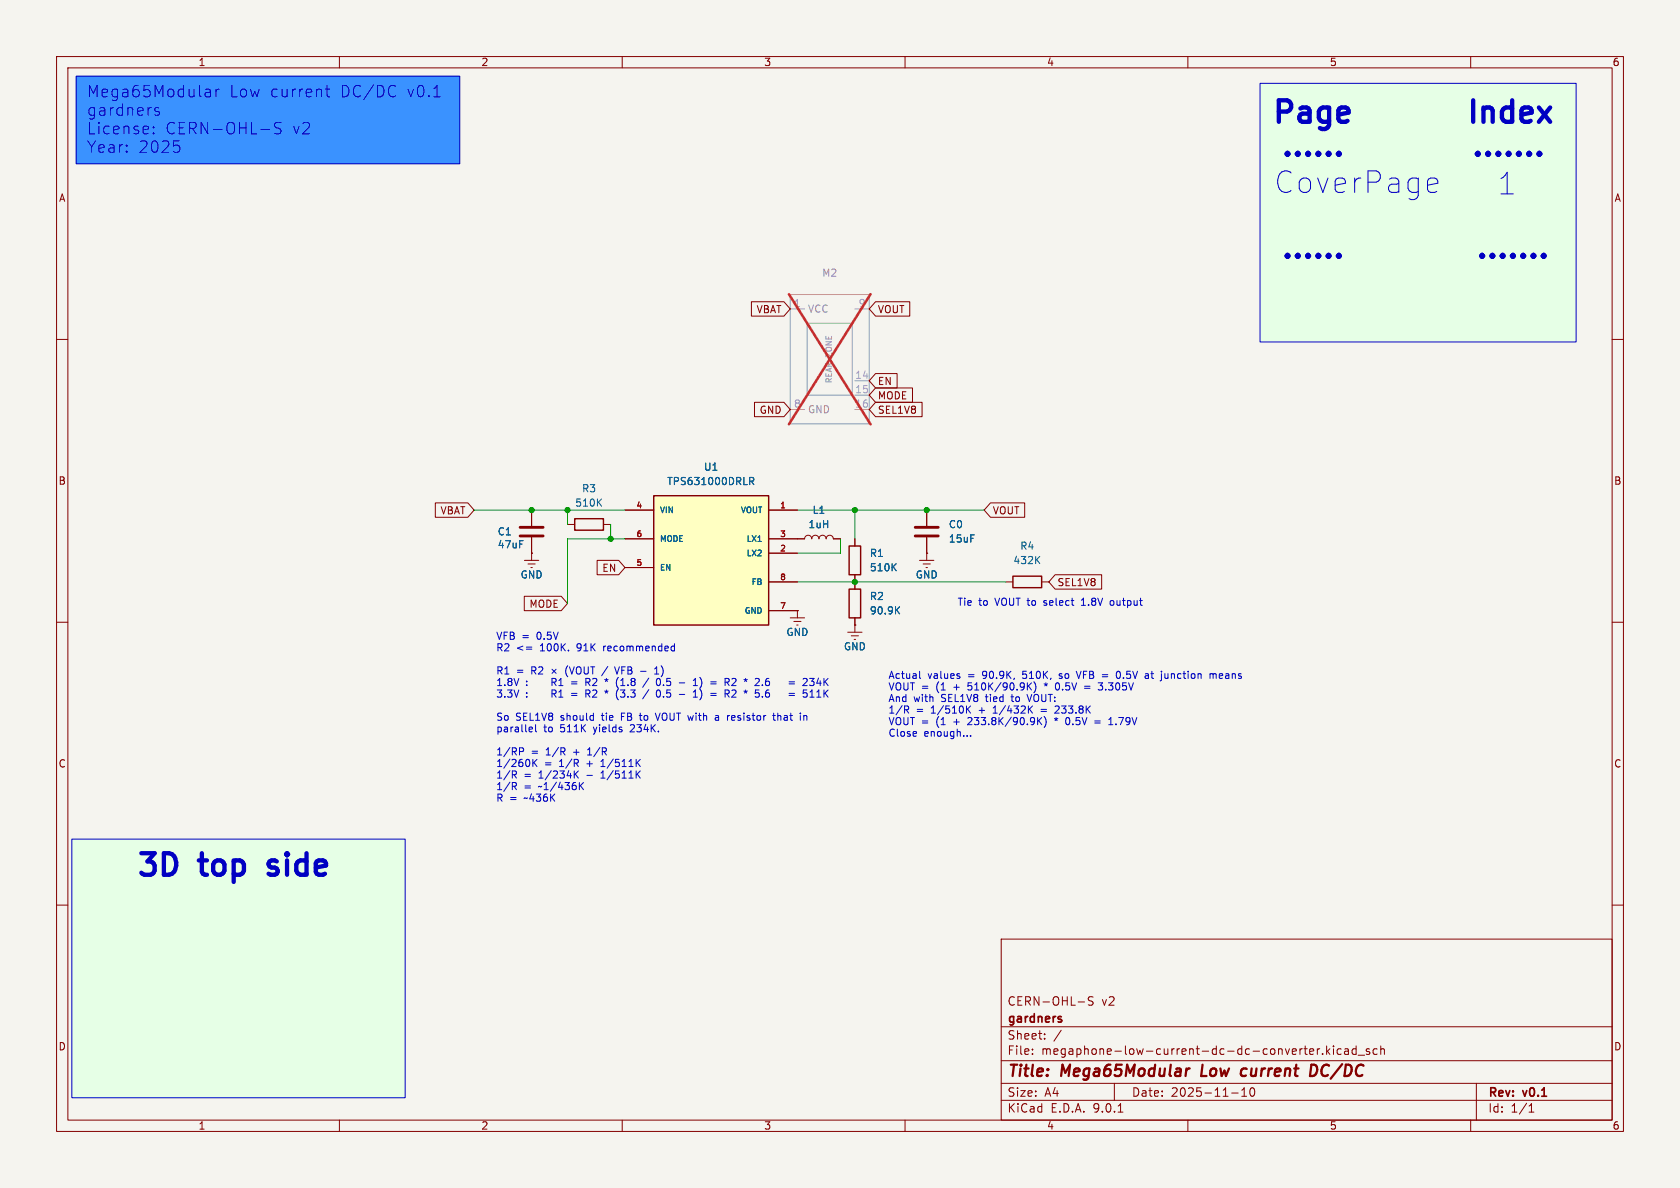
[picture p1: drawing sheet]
<svg xmlns="http://www.w3.org/2000/svg" width="297mm" height="210mm" viewBox="0 0 297 210" stroke-linecap="round" stroke-linejoin="round" font-family="sans-serif">
<path d="M0 0h297v210h-297z" fill="#f5f4ef" stroke="#f5f4ef" stroke-width=".18"/>
<g fill="none" stroke="#840000" stroke-width=".18">
<path d="M10 10h277v190h-277zM12 12h273v186h-273zM60 10v2M110 10v2M160 10v2M210 10v2M260 10v2M10 60h2M285 60h2M10 110h2M285 110h2M10 160h2"/>
<path d="M177 166h108v32h-108zM190.6 177.1h1.1M193.2 176.3l-.5-.1-.2 .1v.5l.6 .3 .1 .3-.2 .3-.6-.1M285 160h2M60 198v2M110 198v2M160 198v2M177 194.5h108M177 191.5h108M177 187.5h108M177 181.5h108M182.5 186.3v.1"/>
<path d="M182.5 185.5v.1M184.7 183.6v.1M184.7 182.8v.1M187.6 182.1l-1.3 2M197 191.5v3M197.7 196.6h.8M210 198v2M217.7 193.2h1.2M219.5 193.8h.9M219.5 192.7l.5-.4v1.5M221.1 192.4l.2-.1a.81 .81 0 0 1 .6 .6 .81 .81 0 0 1-.3 .8l-.1 .1a.81 .81 0 0 1-.4-1.4zM231.7 185.4l.5 .1v.3l-.7 .1"/>
<path d="M232.2 186.3l-.5 .1M232.9 185.4v1M233.3 185.4l-.3 .1-.1 .2M233.8 186.3v.1M234.5 184.9v1.5M234.7 185.8l.4 .6M235.1 185.4l-.6 .6M235.7 184.9v.1M235.7 185.4v1M237.1 185.5l-.4-.1-.3 .3v.4l.1 .2h.6M237.7 185.5h.6l.1 .9M238.4 185.8h-.5a.29 .29 0 0 0-.2 .3 .29 .29 0 0 0 .2 .3l.5-.1"/>
<path d="M239.7 185.5l-.4-.1-.3 .3v.4l.2 .2h.5M239.7 184.9v1.5M240.1 186.5h1.1M242.1 185.5l-.4-.1-.2 .2 .1 .2 .5 .2v.3h-.6M243.5 185.5l-.5-.1-.3 .3v.4l.2 .2h.6M244.1 185.5l.2-.1 .4 .1v.9M244.1 184.9v1.5M260 198v2M261 191.5v6.5M270.3 196.6h.9M270.3 195.5l.4-.4v1.5"/>
</g>
<path d="M210.3 188.9l-.5 .2M212.6 188.2l-.3 2h1M219.8 188.9l.6 .1M220.3 190.1l-.6 .1M231.8 188.2h.5a1.08 1.08 0 0 1 .6 1.1 1.08 1.08 0 0 1-.8 .9h-.5" fill="none" stroke="#840000" stroke-width=".4"/>
<path d="M187.5 179.7l.1 .1M187.5 180.2l.2 .2-.2 .3" fill="none" stroke="#840000" stroke-width=".3"/>
<path d="M13.5 13.5h67.8v15.5h-67.8z" fill="#3a92ff"/>
<g fill="#e6ffe6">
<path d="M12.7 148.3h58.9v45.8h-58.9z"/>
<path d="M222.8 14.7h55.8v45.8h-55.8z"/>
</g>
<path d="M139.7 52.1h14v22.8h-14zM139.7 54.6h2.5M142.7 57.2h8v12.7h-8zM151.1 54.6h2.6M139.7 72.4h2.5M151.1 72.4h2.6M151.1 67.3h2.6M151.1 69.9h2.6" fill="none" stroke="#9c9b98" stroke-width=".18"/>
<path d="M139.5 52l14.4 23M153.9 52l-14.4 23" fill="none" stroke="#e12e31" stroke-width=".46"/>
<g fill="none" stroke="#840000" stroke-width=".18">
<path d="M92.7 99.1h2.5M93.3 99.7h1.3M94 97.8h.1M94 90.2v2.8M94 95v4.1M100.3 92.7h1.3M106.7 92.7h1.2M141 95.3h1.2a.64 .64 0 0 1 .7-.7 .64 .64 0 0 1 .6 .7 .64 .64 0 0 1 .6-.7 .64 .64 0 0 1 .7 .7 .64 .64 0 0 1 .6-.7 .64 .64 0 0 1 .6 .7 .64 .64 0 0 1 .7-.7 .64 .64 0 0 1 .6 .7h1.3M151.1 95.3v1.2M162.6 99.1h2.5M163.2 99.7h1.3M163.8 97.8h.1"/>
<path d="M163.8 90.2v2.8M163.8 95v4.1M93.9 100.3h.2M139.7 109.2h2.5M140.3 109.9h1.3M140.8 110.5h.3M141 108h.1M141 108v1.2M149.9 111.8h2.5M150.5 112.4h1.3M151 113h.3M151.1 110.5h.1"/>
<path d="M151.1 101.6v2.5M151.1 109.2v2.6M163.7 100.3h.3M177.8 102.9h1.3M184.1 102.9h1.3"/>
</g>
<path d="M101.6 91.7h5.1v2h-5.1zM150.1 96.5h2v5.1h-2zM150.1 104.1h2v5.1h-2zM179.1 101.9h5v2h-5z" fill="none" stroke="#840000" stroke-width=".25"/>
<path d="M105.8 88.8l.5 .7M106.3 88.2l-.7 .7M158.4 99.6l-.7 .8M183.3 98.9l.5 .7M183.8 98.4l-.7 .7M157.9 100.2l.5 .7M158.5 107.8l.5 .7M159 107.3l-.7 .7" fill="none" stroke="#006464" stroke-width=".18"/>
<path d="M91.9 93.2h4.1M91.9 94.7h4.1M161.8 93.2h4.1M161.8 94.7h4.1" fill="none" stroke="#840000" stroke-width=".51"/>
<path d="M115.6 87.6h20.3v22.9h-20.3z" fill="#ffffc2"/>
<path d="M115.6 87.6h20.3v22.9h-20.3z" fill="none" stroke="#840000" stroke-width=".25"/>
<g fill="none" stroke="#840000" stroke-width=".18">
<path d="M132.8 53.3h5.8l1.1 1.3-1.1 1.3h-5.8zM154.8 53.3h6v2.6h-6l-1.1-1.3zM133.4 71.1h5.2l1.1 1.3-1.1 1.3h-5.2zM154.8 71.1h8.2v2.6h-8.2l-1.1-1.3zM154.8 68.6h6.5v2.5h-6.5l-1.1-1.2zM154.8 66h3.8v2.6h-3.8l-1.1-1.3zM77 88.9h5.7l1.1 1.3-1.1 1.2h-5.7zM94 97.8h.1M94 90.2v2.8M94 95v2.8M105.6 99.1h3.8l1.1 1.2-1.1 1.3h-3.8zM110.5 90.2h5.1"/>
<path d="M110.5 95.3h5.1M135.9 90.2h5.1M135.9 95.3h6.3M135.9 97.8h5.1M147.3 95.3h1.3M151.1 95.3v1.2M163.8 97.8h.1M163.8 90.2v2.8M163.8 95v2.8M175.1 88.9h6.1v2.5h-6.1l-1.1-1.2zM92.7 105.4h6.5l1.1 1.3-1.1 1.3h-6.5zM110.5 100.3h5.1"/>
<path d="M135.9 102.9h5.1M135.9 108h5.1M141 108h.1M151.1 110.5h.1M151.1 101.6v2.5M151.1 109.2v1.3M186.5 101.6h8.3v2.5h-8.3l-1.1-1.2z"/>
</g>
<path d="M132.5 84.4h.5l.3 .2-.2 .4-.6 .1M132.8 85.1l.5 .6M158.4 99.6l-.7 .8M157.9 100.2l.5 .7M158.5 107.8l.5 .7M159 107.3l-.7 .7" fill="none" stroke="#006464" stroke-width=".18"/>
<path d="M83.8 90.2h26.7M100.3 90.2v2.5M107.9 92.7v2.6M110.5 95.3h-10.2v11.4M141 90.2h33M148.6 95.3v2.5h-7.6M151.1 90.2v5.1M141 102.9h36.8" fill="none" stroke="#009600" stroke-width=".18"/>
<g fill="none" stroke="#0000c2" stroke-width=".18">
<path d="M13.5 13.5h67.8v15.5h-67.8zM27.6 19l-.3 .3 .1 .3 .7 .2 .1 .3-.3 .3-.6-.1M27.9 19l.2 .1M36.5 15.8l.6 .1 .1 1.2M37.2 17l-.7 .1M37.2 16.2l-.7 .1M38.2 15.8v1.3M38.8 15.8a.52 .52 0 0 0-.6 .3M57.5 15.8h.8M57.8 15.1v1.7l.1 .2 .4 .1M76.7 17.1h1.1M222.8 14.7h55.8v45.8h-55.8z"/>
<path d="M27.1 23.5l.1 .1-.1 .1M27.1 23.5l-.1 .1 .1 .1M27.1 22.4v.2M27.1 23.5v.2M27.1 22.4l.1 .1-.1 .1M27.1 22.4l-.1 .1 .1 .1M31.4 25.7l.4 .4v.4l-.4 .4M46.1 22.9h1.6M49.7 21.7l-.8-.1a.49 .49 0 0 0-.4 .5 .49 .49 0 0 0 .4 .5 .74 .74 0 0 1 .8 .5 .52 .52 0 0 1-.4 .6l-.8-.1M252.9 31.5h.7l.4 .2 .2 .7-1.8 .3M254 33.8l-.4 .2h-.7M93.1 114.4h.9"/>
<path d="M93.1 114.8h.9M97.6 118.3l.7 .7M98.1 119.9h-.5v1.3M98.3 118.3l-.7 .7M100.4 117.7a1.46 1.46 0 0 0 0 1.9M100.7 117.9l.4 1.3 .4-1.3M101.9 118.1l.3-.2a.43 .43 0 0 1 .5 .4v.4a.42 .42 0 0 1-.4 .5 .42 .42 0 0 1-.4-.5zM103.3 117.9v1l.2 .3 .4-.1 .1-.2v-1M104.2 120l-.6-.1v1.3M104.4 117.9h.7M104.8 117.9v1.3M107.4 117.8l-1 1.7"/>
<path d="M108.7 117.9l.4 1.3M114.7 119.9l-1.1 1.6M115.7 119.2h.8M115.7 118.2l.4-.3v1.3M116.5 119.9l.1 .1M118.9 114.2l.3 .1M119.2 113.8v1.3M119.2 115l-.3 .1M123.7 119.7a1.46 1.46 0 0 1 0 2M134 119.9l-.4 .1M135.7 119.9h.2M143.1 119.9h.8l-.4 .5"/>
<path d="M144.7 119.9l-.3 .9h.8M162.6 118.7v1.1l.2 .1M169.7 119.6v.3M187.2 119.9h.2M187.4 119.1l-.2 .2 .2 .2M190.3 118.7l.4 1.2M191.2 107h.7M191.4 105.9l-.2 .2M196.7 106.2h-.3l-.1 .2v.5l.4 .1M197.5 118.8l.2-.1a.68 .68 0 0 1 .4 .6 .68 .68 0 0 1-.4 .6l-.2-.1M202.9 119.1l.1 .2v.6M203 119.9h-.4"/>
<path d="M203 119.4h-.4M205.9 119.8l.2 .1h.3M213.9 119.1v.8M213.9 119.2l.4-.1 .2 .2M214.5 119.3l.1-.2h.3l.1 .8M214.5 119.3v.6M90.6 138.3h.5l.2 .3-.1 .3-.6 .1M90.9 136.9l.4 .7M90.9 139l.4 .6M91.2 136.4l.1 .3-.1 .2h-.6M91.8 132.2h.5l.3 .2-.2 .4-.6 .1M93.7 128.5l.4 .1v.2l-.6 .2"/>
<path d="M94.1 129.3l-.4 .1M94.2 134.2v1.3M94.4 134.8l.5 .7M94.7 128.1v1.1l.2 .2M94.9 134.2l-.7 .8M97.6 120.6h.5M97.6 122.6h.5M98.1 122h-.5v1.2M101 120.5h1M101 120.9h1M101 122.6h1M101 122.9h1"/>
<path d="M101.7 136.8l.5 .8M102.2 136.3l-.7 .7M102.6 138.9l.6 .7M103.2 138.3l-.8 .8M103.9 120.6l.4 .6M103.9 122.6l.4 .6M103.9 133.5h.7M104 132.5l-.1 .1M104.2 120.5l-.6 .1M104.2 122h-.6v1.2M104.2 122.6h-.6M106.2 135.5h.8"/>
<path d="M106.2 137.6h.8M106.4 134.5l-.2 .1M106.4 136.6h-.2M107.5 120.1l-.3 .1M107.5 122.2l-.3 .1M109.1 121.3l.2 .4M109.1 123.4l.2 .3M109.7 122h.8M109.7 123.1l.5 .1M109.7 121.2h.8M110 120.1l-.3 .2M112.6 134.8l.6 .7"/>
<path d="M112.6 136.8l.6 .8M113 126.5h.5M113.2 126.1l.1 1.2M113.2 136.3l-.7 .7M113.2 134.2l-.7 .8M114.7 121.9l-1.1 1.6M115.9 126.1l.4 1.2M116.5 122a.79 .79 0 0 1 0 1.2M116.8 120.4l-.1 .6-.2 .2M117.3 121.1v.1M117.3 123.1v.1M120.1 120.7h1"/>
<path d="M120.1 122.8h1M122.6 121.2h.7M122.6 120.3l.3-.4v1.3M122.6 122.3l.3-.3v1.2M122.6 123.2h.7M123.7 121.8a1.46 1.46 0 0 1 0 1.9M126.5 126.5h.5v.8M127 126.8h-.4l-.2 .2 .2 .3h.4M128.9 120.3l-.1-.3-.6-.1v1.3M128.9 122.4l-.1-.4h-.6v1.2M129.4 120l.5-.1 .2 .4-.8 .9h.8M129.4 122.1l.5-.1 .2 .3-.8 .9h.8"/>
<path d="M129.8 126.5h-.3l-.2 .2 .1 .6h.4M129.9 126.8l-.6 .1M133.6 122h.6M133.6 123.2h.4M134 122.5h-.4M134.2 120.5l-.8 .7h.8M135.6 120.4h.2l.3 .3-.1 .4-.4 .1M135.6 122.5h.2l.3 .2-.1 .4-.4 .1M135.7 122h.2M136.6 126.5h.5M136.8 126.1v1l.3 .2M137.5 126.1v1.2"/>
<path d="M137.9 126.5l-.4 .1M139.5 120.5h1M139.5 120.9h1M139.5 122.6h1M139.5 122.9h1M142 120l.5-.1 .2 .4M142 123.1l.2 .1 .4-.1M142.1 126.6l.2-.1h.3v.8M142.1 126.5v.8M142.6 120.5l-.7 .7h.8M142.6 122h-.6v.6l.2-.1 .4 .1M143.3 122.3l.2-.3v1.2"/>
<path d="M144.4 123.2h.7M144.5 122.3l.3-.3v1.2M145 120.3v.9M160.2 125.5l.4 .6M160.6 124.9v.3l-.1 .2-.6 .1M171 125.3l.6 .8M171.6 130v.2M171.6 124.8l-.7 .7M175.6 126.1h.7M175.7 125.1l-.1 .1M181.6 122.8l.4 1.2M181.8 121.3l.6 .7"/>
<path d="M182 125.3l.5 .8M182.4 120.7l-.8 .7M182.5 124.8l-.7 .7M183.1 121.1v.5l-.3 .8M183.4 126.8v1.3M183.6 127.4l.6 .7M184 125.4h1M184 125.8h1M184.2 126.8l-.8 .8M184.6 126.7a1.47 1.47 0 0 1 0 1.9M184.9 121l-.2 .3M186.4 127l.3 .1-.2 .3"/>
<path d="M187 120.7a.68 .68 0 0 0-.4 .6 .68 .68 0 0 0 .4 .7M187.2 125.3l-.7 .8h.7M188.5 127a.69 .69 0 0 0 .3 1.1M191.7 121.3h1M191.7 121.7h1M193.5 127.4h1M193.5 127.8h1M194.9 120.7l-.4 .5 .3 .1 .1 .1M194.9 121.7l-.2 .3h-.4M196 128.1h.7M196.1 127.1l.3-.3v1.3M12.7 148.3h58.9v45.8h-58.9z"/>
</g>
<g fill="none" stroke="#0000c2" stroke-width=".76">
<path d="M260.4 17.7v3.8M262.3 19v2.5M262.3 19.4a.95 .95 0 0 1 1.6 .1v2M267.3 19.2l-.3-.2h-.8l-.5 .4-.2 .3v1.1l.4 .6 .3 .1h.8l.3-.1M267.3 17.7v3.8M272.1 19l1.9 2.5M274 19l-1.9 2.5M236.7 27v.4M236.7 27l.2 .2-.2 .2M236.7 27l-.2 .2 .2 .2M269 20.3l1.8-.4-.2-.7-.4-.2h-.7l-.4 .2-.1 .3v1.5l.1 .4 .4 .1h.7l.4-.1M272.1 27l.2 .2-.2 .2"/>
<path d="M272.1 27l-.1 .2 .1 .2M272.1 27v.4M227.6 45.1l.2 .1-.2 .2M227.6 45.1l-.2 .1 .2 .2M227.6 45.1v.3M229.4 45.1l.2 .1-.2 .2M229.4 45.1l-.1 .1 .1 .2M229.4 45.1v.3M231.2 45.1l.2 .1-.2 .2M231.2 45.1l-.1 .1 .1 .2M231.2 45.1v.3M233.1 45.1l.1 .1-.1 .2"/>
<path d="M233.1 45.1l-.2 .1 .2 .2M233.1 45.1v.3M234.9 45.1l.2 .1-.2 .2M234.9 45.1l-.2 .1 .2 .2M234.9 45.1v.3M236.7 45.1l.2 .1-.2 .2M236.7 45.1l-.2 .1 .2 .2M236.7 45.1v.3M262 45.1l.2 .1-.2 .2M262 45.1l-.2 .1 .2 .2M262 45.1v.3M263.8 45.1l.2 .1-.2 .2"/>
<path d="M263.8 45.1l-.1 .1 .1 .2M263.8 45.1v.3M265.6 45.1l.2 .1-.2 .2M265.6 45.1l-.1 .1 .1 .2M265.6 45.1v.3M267.5 45.1l.1 .1-.1 .2M267.5 45.1l-.2 .1 .2 .2M267.5 45.1v.3M269.3 45.1l.2 .1-.2 .2M269.3 45.1l-.2 .1 .2 .2M269.3 45.1v.3M271.1 45.1l.2 .1-.2 .2"/>
<path d="M271.1 45.1l-.2 .1 .2 .2M271.1 45.1v.3M272.9 45.1l.2 .1-.2 .2M272.9 45.1l-.2 .1 .2 .2M272.9 45.1v.3"/>
</g>
<g fill="#009600" stroke="#009600" stroke-width=".18">
<circle cx="163.8" cy="90.2" r=".46"/>
<circle cx="151.1" cy="90.2" r=".46"/>
<circle cx="151.1" cy="102.9" r=".46"/>
<circle cx="100.3" cy="90.2" r=".46"/>
<circle cx="94" cy="90.2" r=".46"/>
<circle cx="107.9" cy="95.3" r=".46"/>
</g>
<g font-size="5.3" fill="#0000c2">
<text x="224.4" y="22.9">Page</text>
<text x="226" y="28.7">......</text>
<text x="259.6" y="28.7">.......</text>
<text x="225.3" y="34.4">CoverPage</text>
<text x="264.8" y="34.6">1</text>
<text x="23.7" y="156">3D</text>
<text x="35.5" y="156">top</text>
<text x="49" y="156">side</text>
</g>
<g font-size="2.8" fill="#0000c2">
<text x="15.2" y="17.5">Mega65Modular</text>
<text x="40.4" y="17.5">Low</text>
<text x="47.7" y="17.5">current</text>
<text x="60.1" y="17.5">DC/DC</text>
<text x="72" y="17.5">v0.1</text>
<text x="15.2" y="20.8">gardners</text>
<text x="15.2" y="24">License:</text>
<text x="15.2" y="27.3">Year:</text>
<text x="24.4" y="27.3">2025</text>
<text x="29.1" y="24">CERN-OHL-S</text>
<text x="51.6" y="24">v2</text>
</g>
<g font-size="2.8" fill="#840000">
<text x="178" y="190.9">Title:</text>
<text x="187.7" y="190.9">Mega65Modular</text>
<text x="213.2" y="190.9">Low</text>
<text x="221.1" y="190.9">current</text>
<text x="234.1" y="190.9">DC/DC</text>
</g>
<g font-size="2.1" fill="#840000">
<text x="178" y="178">CERN-OHL-S</text>
<text x="194.7" y="178">v2</text>
<text x="178" y="184">Sheet:</text>
<text x="178" y="181.2">gardners</text>
<text x="178" y="186.7">File:</text>
<text x="184.1" y="186.7">megaphone-low-current-dc-dc-converter.kicad_sch</text>
<text x="178" y="196.9">KiCad</text>
<text x="178" y="194.1">Size:</text>
<text x="184.7" y="194.1">A4</text>
<text x="185.7" y="196.9">E.D.A.</text>
<text x="193.3" y="196.9">9.0.1</text>
<text x="200" y="194.1">Date:</text>
<text x="207" y="194.1">2025-11-10</text>
<text x="263" y="194.3">Rev:</text>
<text x="263" y="196.9">Id:</text>
<text x="267.1" y="196.9">1/1</text>
<text x="269.4" y="194.3">v0.1</text>
</g>
<g font-size="1.8" fill="#840000">
<text x="35" y="11.9">1</text>
<text x="85" y="11.9">2</text>
<text x="135" y="11.9">3</text>
<text x="185" y="11.9">4</text>
<text x="235" y="11.9">5</text>
<text x="285" y="11.9">6</text>
<text x="10.3" y="35.9">A</text>
<text x="285.3" y="35.9">A</text>
<text x="133.7" y="55.6">VBAT</text>
<text x="155.1" y="55.6">VOUT</text>
<text x="155.1" y="70.8">MODE</text>
<text x="155.1" y="68.3">EN</text>
<text x="134.2" y="73.3">GND</text>
<text x="155.1" y="73.3">SEL1V8</text>
<text x="10.3" y="85.9">B</text>
<text x="285.3" y="85.9">B</text>
<text x="77.8" y="91.1">VBAT</text>
<text x="175.4" y="91.1">VOUT</text>
<text x="106.4" y="101.3">EN</text>
<text x="93.5" y="107.6">MODE</text>
<text x="186.8" y="103.8">SEL1V8</text>
<text x="10.3" y="135.9">C</text>
<text x="285.3" y="135.9">C</text>
<text x="10.3" y="185.9">D</text>
<text x="285.3" y="185.9">D</text>
<text x="35" y="199.9">1</text>
<text x="85" y="199.9">2</text>
<text x="135" y="199.9">3</text>
<text x="185" y="199.9">4</text>
<text x="235" y="199.9">5</text>
<text x="285" y="199.9">6</text>
</g>
<g font-size="1.8" fill="#939391">
<text x="145.3" y="49.1">M2</text>
<text x="142.7" y="55.5">VCC</text>
<text x="142.7" y="73.3">GND</text>
</g>
<g font-size="1.8" fill="#a5a4a2">
<text x="140.3" y="54.4">1</text>
<text x="151.7" y="54.4">9</text>
<text x="151.1" y="67.1">14</text>
<text x="151.1" y="69.6">15</text>
<text x="140.3" y="72.1">8</text>
<text x="151.1" y="72.1">16</text>
</g>
<g font-size="1.8" fill="#006464">
<text x="124.4" y="83.4">U1</text>
<text x="101.6" y="89.8">510K</text>
<text x="102.8" y="87.2">R3</text>
<text x="117.9" y="86">TPS631000DRLR</text>
<text x="87.9" y="94.8">C1</text>
<text x="142.8" y="93.6">1uH</text>
<text x="143.6" y="91">L1</text>
<text x="167.6" y="93.6">C0</text>
<text x="87.9" y="97.1">47uF</text>
<text x="153.7" y="98.7">R1</text>
<text x="153.7" y="101.2">510K</text>
<text x="167.6" y="96.1">15uF</text>
<text x="179.1" y="99.9">432K</text>
<text x="180.3" y="97.4">R4</text>
<text x="91.9" y="102.5">GND</text>
<text x="153.7" y="106.3">R2</text>
<text x="161.8" y="102.5">GND</text>
<text x="138.9" y="112.6">GND</text>
<text x="153.7" y="108.8">90.9K</text>
<text x="149.1" y="115.2">GND</text>
</g>
<g font-size="1.8" fill="#0000c2">
<text x="169.2" y="107.3">Tie</text>
<text x="173" y="107.3">to</text>
<text x="176.1" y="107.3">VOUT to</text>
<text x="185" y="107.3">select</text>
<text x="191.8" y="107.3">1.8V</text>
<text x="197.1" y="107.3">output</text>
<text x="87.6" y="113.3">VFB =</text>
<text x="95" y="113.3">0.5V</text>
<text x="87.6" y="115.3">R2</text>
<text x="87.6" y="119.4">R1</text>
<text x="91.3" y="115.3">&lt;=</text>
<text x="91.3" y="119.4">=</text>
<text x="94" y="119.4">R2</text>
<text x="95.6" y="115.3">100K.</text>
<text x="102.3" y="115.3">91K</text>
<text x="107.1" y="115.3">recommended</text>
<text x="109.7" y="119.4">VFB -</text>
<text x="117" y="119.4">1)</text>
<text x="87.6" y="121.5">1.8V</text>
<text x="87.6" y="123.5">3.3V</text>
<text x="92.9" y="121.5">:</text>
<text x="92.9" y="123.5">:</text>
<text x="98.2" y="121.5">R1</text>
<text x="98.2" y="123.5">R1</text>
<text x="104.6" y="121.5">R2</text>
<text x="104.6" y="123.5">R2</text>
<text x="108.2" y="121.5">*</text>
<text x="108.2" y="123.5">*</text>
<text x="110.4" y="121.5">(1.8</text>
<text x="110.4" y="123.5">(3.3</text>
<text x="115.4" y="121.5">/</text>
<text x="115.4" y="123.5">/</text>
<text x="117.9" y="121.5">0.5</text>
<text x="117.9" y="123.5">0.5</text>
<text x="124.9" y="121.5">1)</text>
<text x="124.9" y="123.5">1)</text>
<text x="128.1" y="121.5">=</text>
<text x="128.1" y="123.5">=</text>
<text x="130.8" y="121.5">R2</text>
<text x="130.8" y="123.5">R2</text>
<text x="134.5" y="121.5">*</text>
<text x="134.5" y="123.5">*</text>
<text x="143.2" y="121.5">=</text>
<text x="143.2" y="123.5">=</text>
<text x="145.9" y="121.5">234K</text>
<text x="145.9" y="123.5">511K</text>
<text x="157" y="120.2">Actual</text>
<text x="157" y="122.3">VOUT =</text>
<text x="157" y="124.3">And</text>
<text x="161.5" y="124.3">with</text>
<text x="164" y="120.2">values</text>
<text x="165.6" y="122.3">(1</text>
<text x="166.5" y="124.3">SEL1V8</text>
<text x="168.8" y="122.3">+</text>
<text x="171.2" y="120.2">=</text>
<text x="171.6" y="122.3">510K/90.9K)</text>
<text x="174" y="120.2">90.9K,</text>
<text x="174.6" y="124.3">tied</text>
<text x="179.3" y="124.3">to</text>
<text x="181.2" y="120.2">510K,</text>
<text x="182.4" y="124.3">VOUT:</text>
<text x="185.3" y="122.3">*</text>
<text x="187.5" y="122.3">0.5V</text>
<text x="187.9" y="120.2">so</text>
<text x="191.3" y="120.2">VFB =</text>
<text x="192.7" y="122.3">=</text>
<text x="195.5" y="122.3">3.305V</text>
<text x="198.6" y="120.2">0.5V</text>
<text x="203.9" y="120.2">at</text>
<text x="207" y="120.2">junction</text>
<text x="215.8" y="120.2">means</text>
<text x="87.6" y="127.6">So</text>
<text x="87.6" y="129.7">parallel</text>
<text x="91.2" y="127.6">SEL1V8</text>
<text x="96.1" y="129.7">to</text>
<text x="99.2" y="129.7">511K</text>
<text x="99.2" y="127.6">should</text>
<text x="105.2" y="129.7">yields</text>
<text x="106.7" y="127.6">tie</text>
<text x="110.3" y="127.6">FB</text>
<text x="111.9" y="129.7">234K.</text>
<text x="113.8" y="127.6">to</text>
<text x="116.8" y="127.6">VOUT with</text>
<text x="127.7" y="127.6">a</text>
<text x="130" y="127.6">resistor</text>
<text x="138.4" y="127.6">that</text>
<text x="157" y="126.3">1/R</text>
<text x="157" y="128.4">VOUT =</text>
<text x="157" y="130.4">Close</text>
<text x="162" y="126.3">=</text>
<text x="163.3" y="130.4">enough...</text>
<text x="164.7" y="126.3">1/510K</text>
<text x="165.6" y="128.4">(1</text>
<text x="168.8" y="128.4">+</text>
<text x="171.6" y="128.4">233.8K/90.9K)</text>
<text x="173.3" y="126.3">+</text>
<text x="176" y="126.3">1/432K</text>
<text x="184.7" y="126.3">=</text>
<text x="187.1" y="128.4">*</text>
<text x="187.4" y="126.3">233.8K</text>
<text x="189.3" y="128.4">0.5V</text>
<text x="194.6" y="128.4">=</text>
<text x="197.3" y="128.4">1.79V</text>
<text x="87.6" y="133.7">1/RP</text>
<text x="87.6" y="135.8">1/260K</text>
<text x="87.6" y="137.8">1/R</text>
<text x="92.6" y="137.8">=</text>
<text x="93.9" y="133.7">=</text>
<text x="95.4" y="137.8">1/234K</text>
<text x="96.2" y="135.8">=</text>
<text x="96.6" y="133.7">1/R</text>
<text x="99" y="135.8">1/R</text>
<text x="101.6" y="133.7">+</text>
<text x="104" y="135.8">+</text>
<text x="104" y="137.8">-</text>
<text x="104.3" y="133.7">1/R</text>
<text x="106.7" y="135.8">1/511K</text>
<text x="106.7" y="137.8">1/511K</text>
<text x="87.6" y="139.9">1/R</text>
<text x="87.6" y="141.9">R =</text>
<text x="92.6" y="139.9">=</text>
<text x="92.8" y="141.9">~436K</text>
<text x="95.4" y="139.9">~1/436K</text>
</g>
<text font-size="1.4" fill="#9c9b98" x="147.3" y="67.9" transform="rotate(-90 147.3 67.9)">REAR ZONE</text>
<g font-size="1.4" fill="#a90000">
<text x="112.4" y="89.9">4</text>
<text x="137.8" y="89.9">1</text>
<text x="112.4" y="95">6</text>
<text x="137.8" y="95">3</text>
<text x="112.4" y="100.1">5</text>
<text x="137.8" y="97.5">2</text>
<text x="137.8" y="102.6">8</text>
<text x="137.8" y="107.7">7</text>
</g>
<g font-size="1.4" fill="#006464">
<text x="116.6" y="90.9">VIN</text>
<text x="116.6" y="96">MODE</text>
<text x="130.8" y="90.9">VOUT</text>
<text x="131.9" y="96">LX1</text>
<text x="116.6" y="101.1">EN</text>
<text x="131.9" y="98.5">LX2</text>
<text x="132.7" y="103.6">FB</text>
<text x="131.5" y="108.7">GND</text>
</g>
</svg>
